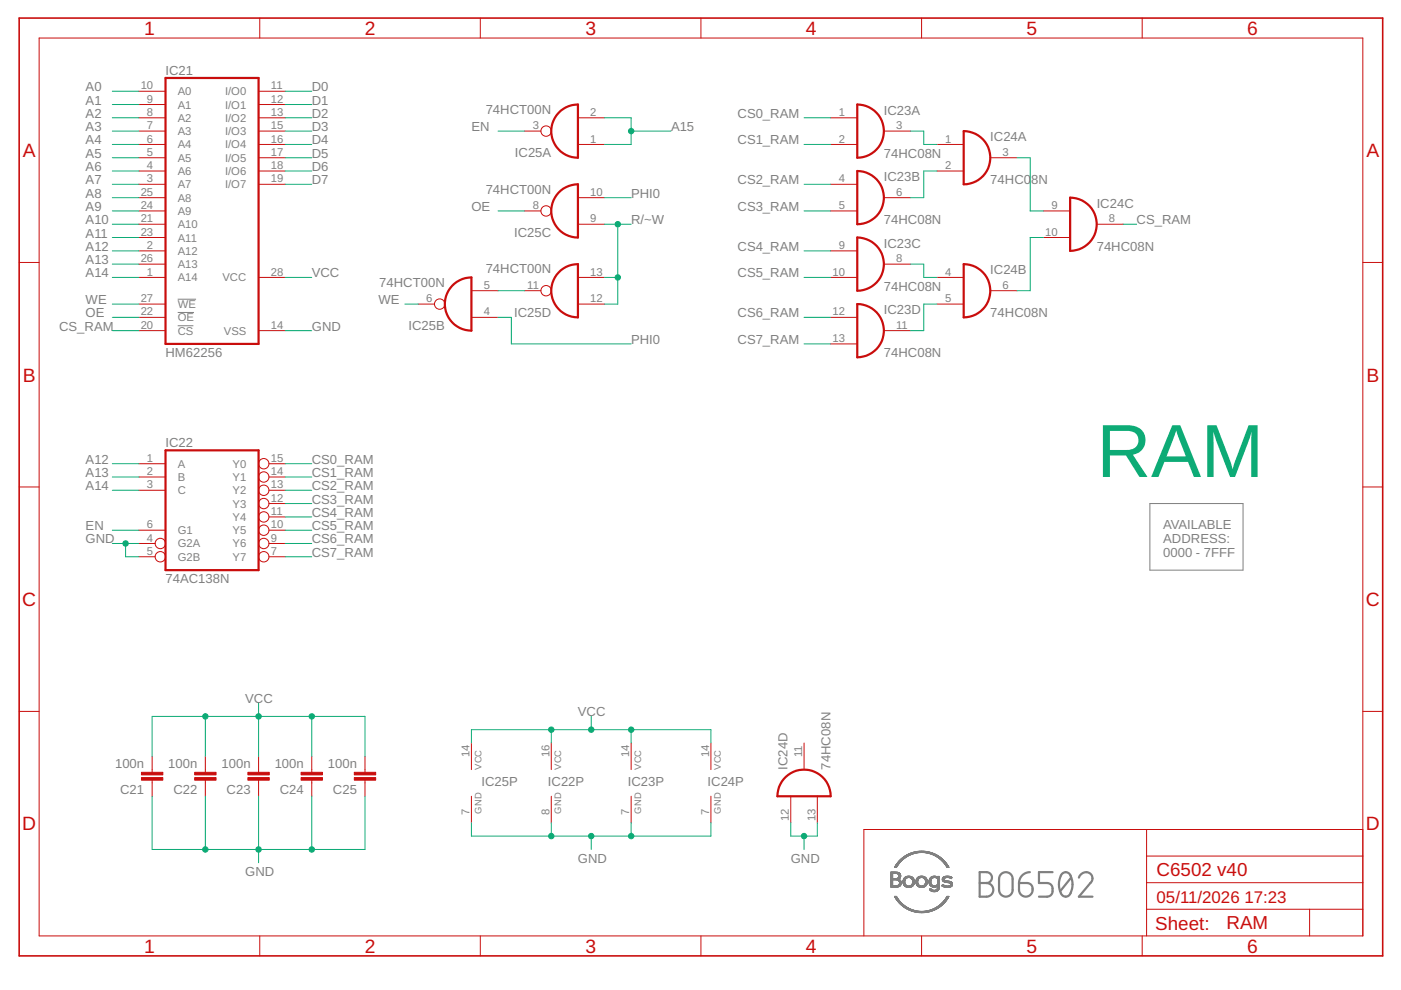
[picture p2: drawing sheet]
<svg xmlns="http://www.w3.org/2000/svg" width="297mm" height="210mm" viewBox="0 0 297 210" stroke-linecap="round" stroke-linejoin="round" font-family="sans-serif">
<g fill="none" stroke="#808080" stroke-width=".21">
<path d="M37.7 63.4h3.9M37.7 66.3h3.4M37.7 69.1h3.3M243.8 106.8h19.7v14.1h-19.7zM188.9 188.1h1.2M188.9 187.8h2M188.9 187.7h.4M188.9 187.6h.4M188.9 187.5h.4M188.9 187.4h.4M188.9 187.3h.4M188.9 187.2h.4"/>
<path d="M188.9 187.1h.4M188.9 187h.4M188.9 186.9h.4M188.9 186.8h.4M188.9 186.7h.4M188.9 186.6h.4M188.9 186.5h1.9M188.9 186.5h1.7M188.9 186.4h1.6M188.9 186.2h.4M188.9 186.1h.4M188.9 186h.4"/>
<path d="M188.9 185.9h.4M188.9 185.8h.4M188.9 185.7h.4M188.9 185.6h.4M188.9 185.5h.4M188.9 185.4h.4M188.9 185.3h.4M188.9 185.2h.4M188.9 185.2h1.9M188.9 185.1h1.9M188.9 185.1h1.8M188.9 185l1.7 .1"/>
<path d="M188.9 185h1.6M188.9 184.9l1.5 .1M188.9 184.9h1M189.7 190.1h.4M189.7 183.9h.4M189.7 190.2h.4M189.7 190.2h.5M189.8 190.3h.4M189.8 190.3l.4 .1M189.8 183.6h.4M189.8 190.4h.5M189.9 190.4h.4"/>
<path d="M189.9 190.5h.5M189.9 190.5l.5 .1M189.9 183.4h.5M190 190.6h.4M190 186.6h.8M190 190.6l.5 .1M190 190.7h.5M190 183.3h.5M190.1 190.8h.4M190.1 183.9h-.4M190.1 190.8h.5M190.1 183.8h-.4"/>
<path d="M190.1 183.2h.4M190.1 185.2l.7 .1M190.2 190.9h.4M190.2 183.7l-.5 .1M190.2 183.7h-.4M190.2 190.9h.5M190.2 183.6l-.4 .1M190.2 191h.5M190.3 186.6h.6M190.3 191l.5 .1M190.3 183.5l-.5 .1M190.3 191.1h.5"/>
<path d="M190.3 183.5h-.4M190.4 191.1l.4 .1M190.4 185.3h.5M190.4 183.4l-.5 .1M190.4 182.9h.4M190.4 186.2h.4M190.4 191.2h.5M190.4 186.7h.5M190.4 185.3l.5 .1M190.4 188l-1.5 .1M190.4 183.3l-.4 .1M190.5 191.2h.4"/>
<path d="M190.5 185.4h.4M190.5 191.3h.5M190.5 186.7l.5 .1M190.5 183.2l-.4 .1M190.5 191.3l.6 .1M190.5 188h-1.6M190.5 187.6h.5M190.5 186h.4M190.6 185.9h.3M190.6 185.5h.3M190.6 186.8h.4M190.6 185.6h.4"/>
<path d="M190.6 183.1l-.5 .1M190.6 191.4h.5M190.6 186.4h-1.7M190.6 185.8h.4M190.6 185.7h.4M190.6 191.4l.5 .1M190.6 187.5h.4M190.6 183.1h-.4M190.6 182.5h.5M190.6 186.9h.4M190.7 187.4h.4M190.7 186.9h.4"/>
<path d="M190.7 191.5h.5M190.7 187.9l-1.8 .1M190.7 187h.4M190.7 183h-.5M190.7 187.3h.4M190.7 187.2h.4M190.7 187.1h.4M190.7 186.3h-1.8M190.7 183h-.4M190.7 191.5l.6 .1M190.8 187.9h-1.9M190.8 186.2l-.9 .1"/>
<path d="M190.8 182.9h-.5M190.8 191.6h.5M190.8 186.2h-.6M190.8 191.6l.6 .1M190.8 187.8l-1.9 .1M190.8 182.3h.5M190.9 182.8h-.5M190.9 186.1h-.5M190.9 191.7h.5M190.9 186l-.4 .1M190.9 187.7l-.7 .1M190.9 191.7l.6 .1"/>
<path d="M191 187.7h-.6M191 182.7h-.5M191 187.6h-.5M191 191.8h.6M191 182.6l-.5 .1M191.1 187.5h-.5M191.1 191.9h.5M191.1 182.6h-.5M191.1 191.9h.6M191.2 192h.6M191.2 182.5h-.5M191.2 182.4l-.5 .1"/>
<path d="M191.3 192h.5M191.3 182.4h-.5M191.3 192.1h.6M191.4 192.1l.6 .1M191.4 182.3h-.5M191.4 192.2h.7M191.5 182.2h-.6M191.5 187.2h.4M191.5 187.1h.3M191.5 187h.3M191.5 186.9h.3M191.5 186.8h.3"/>
<path d="M191.5 187.3h.4M191.5 186.7h.4M191.5 192.2l.6 .1M191.5 187.4h.4M191.5 182.2h-.5M191.6 187.5h.4M191.6 186.5h.3M191.6 182.1h-.5M191.6 192.3h.6M191.6 187.6h.4M191.6 187.7h.6M191.6 187.6h.5"/>
<path d="M191.7 192.3l.6 .1M191.7 187.7l.6 .1M191.7 186.2h.5M191.7 182h-.5M191.7 192.4h.7M191.7 187.8h.7M191.8 187.8h1.7M191.8 181.9l-.6 .1M191.8 192.4l.7 .1M191.8 186.1h1.7M191.9 187.9h1.6M191.9 186.7h-.4"/>
<path d="M191.9 181.9h-.6M191.9 186.6h-.4M191.9 192.5h.7M191.9 186h1.6M191.9 187.9h1.5M191.9 186.5h-.4M191.9 181.8l-.6 .1M192 185.9h1.4M192 192.6h.7M192 186.4h-.4M192 181.8h-.6M192 188h1.3"/>
<path d="M192 185.9h1.3M192.1 192.6h.7M192.1 186.3h-.5M192.1 188h1.1M192.1 181.7l-.6 .1M192.1 186.2l-.5 .1M192.2 181.7h-.6M192.2 192.7h.7M192.2 185.8h1M192.2 188.1h.9M192.3 192.7h.7M192.3 186.1l-.6 .1"/>
<path d="M192.3 181.6l-.7 .1M192.3 185.8h.7M192.3 181.6h-.6M192.4 192.8h.7M192.4 188.2h.5M192.4 192.8h.9M192.5 181.5l-.7 .1M192.5 186.1h-.7M192.5 181.5h-.6M192.6 192.9h.9M192.7 181.4l-.8 .1M192.7 192.9l.9 .1"/>
<path d="M192.8 181.4h-.8M192.8 193h1M192.8 186.1h.8M192.9 181.3h-.7M192.9 193l1.2 .1M193 181.3h-.8M193 186.1l.6 .1M193.1 193.1h1.1M193.1 186.2h.6M193.1 181.2h-.8M193.2 193.1l1.4 .1M193.2 186.2h.5"/>
<path d="M193.3 186.3h.4M193.3 181.1l-.9 .1M193.3 186.4h.4M193.3 193.2h1.7M193.4 187.5h.4M193.4 186.4h.4M193.4 186.5h.4M193.4 187.4h.4M193.4 181.1h-.8M193.4 180.8h4M193.4 186.6h.4M193.5 193.2h3.9"/>
<path d="M193.5 187.3h.3M193.5 186.6h.3M193.5 187.2h.3M193.5 186.7h.3M193.5 187.1h.4M193.5 187h.4M193.5 186.9h.4M193.5 186.8h.4M193.6 187.8h-.6M193.6 181l-1 .1M193.6 187.7l-.5 .1M193.7 187.7h-.5"/>
<path d="M193.7 180.7h3.5M193.7 193.3h3.4M193.7 187.6h-.4M193.7 181h-.9M193.8 187.5h-.4M193.8 187.4h-.4M193.8 180.7h3.2M193.8 187.3h-.3M193.9 187.1l-.4 .1M193.9 193.3h3.1M194 180.9l-1.1 .1M194.1 180.6h2.7"/>
<path d="M194.1 193.4h2.6M194.2 180.9h-1.2M194.2 187.1h.4M194.2 187h.4M194.2 186.9h.4M194.2 186.8h.4M194.2 187.2l.4 .1M194.2 187.2h.4M194.2 186.6h.4M194.2 187.3h.4M194.3 187.4h.3M194.3 187.5h.4"/>
<path d="M194.3 186.5h.4M194.3 180.6h2.3M194.3 187.6h.5M194.4 193.4h2.1M194.4 187.6h.4M194.4 187.7h.5M194.4 186.2h.5M194.4 187.7l.6 .1M194.5 187.8h.6M194.5 180.8l-1.4 .1M194.5 187.8h1.8M194.6 186.1h1.6"/>
<path d="M194.6 186.7l-.4 .1M194.6 187.9h1.6M194.6 186.7h-.4M194.6 186h1.6M194.7 186.5h-.4M194.7 185.9h1.4M194.7 186.4h-.4M194.8 188h1.2M194.8 186.4h-.5M194.8 185.9h1.2M194.8 180.8h-1.5M194.8 180.5h1.2"/>
<path d="M194.8 186.3h-.4M194.9 185.8h1M194.9 186.2h-.5M195 193.5h.9M195 188.1h.8M195 186.1l-.5 .1M195.1 185.8h.7M195.1 188.2h.5M195.2 186.1h-.7M195.6 186.1h.7M195.8 186.1l.5 .1M195.9 186.2h.5"/>
<path d="M196 186.3h.4M196 186.4h.5M196.1 180.8h1.4M196.1 187.5h.4M196.1 186.4h.4M196.1 186.5h.4M196.2 187.4h.3M196.2 186.5h.3M196.2 186.6h.4M196.2 187.3h.4M196.2 186.7h.4M196.2 187.2h.4"/>
<path d="M196.2 187.1h.4M196.2 187h.4M196.2 186.9h.4M196.2 186.8h.4M196.3 187h.3M196.3 186.9h.3M196.3 187.8h-.6M196.4 187.7l-.6 .1M196.4 180.8l1.3 .1M196.4 187.7h-.5M196.4 187.6h-.4M196.5 187.6h-.5"/>
<path d="M196.5 187.5h-.4M196.6 187.4h-.4M196.6 187.3h-.4M196.6 187.1l-.4 .1M196.7 180.9h1.1M196.9 180.9l1.1 .1M197 187h.3M197 186.9h.3M197 187.2l.4 .1M197 187.2h.4M197 187.1h.3M197 186.8h.3"/>
<path d="M197 186.7h.4M197 186.6h.4M197 187.3l.4 .1M197 187.3h.4M197 187.4h.4M197.1 188.6h.5M197.1 187.5h.4M197.1 188.6h.4M197.1 188.6l.5 .1M197.1 187.6h.4M197.1 186.4h.4M197.1 181h1"/>
<path d="M197.1 188.7h.7M197.1 188.5h.3M197.1 187.6h.5M197.2 187.7h.5M197.2 186.2h.4M197.2 188.7h1.7M197.2 188.4h.2M197.2 187.7l.6 .1M197.3 188.8h1.6M197.3 188.4h.1M197.3 187.8h1.9M197.3 181l.9 .1"/>
<path d="M197.4 186.7l-.4 .1M197.4 188.9h1.4M197.4 187.9h1.8M197.4 186h1.8M197.4 186.6h-.4M197.4 186.5h-.4M197.4 187.9h1.3M197.4 186.5h-.3M197.4 185.9h1.4M197.4 181.1h.9M197.5 189h1.1M197.5 186.4h-.4"/>
<path d="M197.5 193.2h-1.6M197.5 185.9h1.2M197.5 181.1l.9 .1M197.6 189h1M197.6 188h1M197.6 186.3h-.5M197.7 185.8h.9M197.7 193.1l-1.4 .1M197.7 188h.8M197.7 186.2h-.5M197.7 181.2h.8M197.8 186.1l-.6 .1"/>
<path d="M197.8 193.1h-1.2M197.8 185.8h.6M197.8 189.1h.5M197.8 181.3h.8M197.9 188.1h.4M198 193l-1.2 .1M198 186.1h-.7M198 181.3h.7M198.1 193h-1M198.1 181.4h.7M198.2 192.9l-1 .1M198.2 181.4l.7 .1"/>
<path d="M198.3 192.9h-.9M198.3 186.1h.9M198.3 181.5h.7M198.4 187.8h.8M198.4 181.5l.7 .1M198.4 192.8h-.9M198.5 192.8h-.8M198.5 186.1h.7M198.5 181.6h.7M198.6 187.7h.6M198.6 181.6l.6 .1M198.6 192.7h-.8"/>
<path d="M198.6 186.2h.6M198.6 187.6h.6M198.7 192.7h-.8M198.7 188.5h.4M198.7 186.2h.5M198.7 181.7h.6M198.7 188.4h.4M198.7 187.6h.5M198.7 186.3h.5M198.7 181.7l.7 .1M198.8 188.3h.3M198.8 187.5h.4"/>
<path d="M198.8 192.6h-.8M198.8 188.2h.4M198.8 188.8l-1.5 .1M198.8 188.1h.4M198.8 188h.4M198.8 187.9h.4M198.8 187.4h.4M198.8 187.3h.4M198.8 187.2h.4M198.8 187.1h.4M198.8 187h.4M198.8 186.9h.4"/>
<path d="M198.8 186.8h.4M198.8 186.7h.4M198.8 186.6h.4M198.8 186.5h.4M198.8 186.4h.4M198.8 185.9h.4M198.8 185.8h.4M198.9 192.6h-.7M198.9 181.8h.5M198.9 181.8l.6 .1M198.9 192.5h-.6M199 188.7h-.6"/>
<path d="M199 181.9h.6M199 188.6l-.5 .1M199 192.4l-.6 .1M199 192h.6M199.1 188.6h-.5M199.1 181.9l.5 .1M199.1 188.5l-.5 .1M199.1 192.4h-.7M199.1 188.4h-.4M199.2 188.3h-.4M199.2 186l-1.9 .1M199.2 182h.5"/>
<path d="M199.2 192.3l-.6 .1M199.2 182.1h.5M199.3 192.3h-.7M199.3 182.1h.5M199.3 192.2l-.6 .1M199.3 182.2h.6M199.4 192.2h-.6M199.4 182.2h.5M199.5 182.3h.5M199.5 192.1l-.6 .1M199.5 192.1h-.6M199.5 182.3l.5 .1"/>
<path d="M199.6 182.4h.5M199.6 182.4l.5 .1M199.7 192h-.6M199.7 182.5h.5M199.7 187.8h2.1M199.7 187.8h.8M199.7 191.9h-.5M199.7 187.8h.6M199.7 187.7h.5M199.7 182.5l.5 .1M199.8 191.9h-.6M199.8 187.9h2"/>
<path d="M199.8 187.6h.3M199.8 186.6h.5M199.8 186.6h.4M199.8 186.5h.4M199.8 186.5h.3M199.8 186.4h.3M199.8 182.6h.5M199.8 187.6h.2M199.8 191.8h-.5M199.8 187.5h.1M199.8 186.7l1 .1M199.8 186.7h.6"/>
<path d="M199.9 182.6l.4 .1M199.9 187.9h1.8M199.9 186.8h1.2M199.9 182.7h.5M199.9 191.7l-.5 .1M199.9 186.8l1.5 .1M199.9 186.1h1.9M200 191.7h-.5M200 186h1.8M200 182.8h.4M200 186.9h1.5M200 182.8h.5"/>
<path d="M200 188h1.6M200 191.6h-.4M200 186.9l1.7 .1M200 185.9h1.7M200 182.9h.5M200.1 191.1h.4M200.1 182.9h.5M200.1 185.9h1.5M200.1 191.5l-.5 .1M200.1 188h1.4M200.1 183h.5M200.2 186.4h-.4"/>
<path d="M200.2 191.5h-.5M200.2 186.3h-.4M200.2 183h.4M200.2 187h1.5M200.2 191.4l-.5 .1M200.2 186.2l-.4 .1M200.2 183.1h.5M200.3 191.4h-.5M200.3 190.9h.4M200.3 183.1l.4 .1M200.3 185.8h1.2M200.3 186.2h-.5"/>
<path d="M200.3 183.2h.4M200.3 191.3l-.5 .1M200.3 187l1.5 .1M200.3 188.1h1.1M200.3 183.2l.5 .1M200.4 191.3h-.5M200.4 186.1l-.6 .1M200.4 183.3h.4M200.4 191.2l-.5 .1M200.4 185.8h.9M200.4 183.3l.5 .1M200.4 191.2h-.4"/>
<path d="M200.5 183.4h.4M200.5 191.1l-.5 .1M200.5 183.4l.4 .1M200.5 183.5h.5M200.6 190.4h.4M200.6 188.2h.6M200.6 183.5l.4 .1M200.6 191l-.5 .1M200.6 187.1h1.2M200.6 191h-.4M200.6 183.6h.4M200.6 183.6l.5 .1"/>
<path d="M200.7 190.9h-.5M200.7 186.1h-.8M200.7 190.2h.4M200.7 183.7h.4M200.7 183.7l.4 .1M200.7 190.8h-.4M200.7 183.8h.4M200.8 190.8h-.5M200.8 183.9h.4M200.8 190.7h-.4M200.8 187.1l1.1 .1M200.9 190.6l-.5 .1"/>
<path d="M200.9 190.6h-.5M200.9 190.5l-.4 .1M201 190.5h-.5M201 190.4h-.4M201 190.3l-.4 .1M201.1 190.3h-.5M201.1 186.1h.7M201.1 190.2h-.4M201.2 190.1h-.5M201.2 190.1h-.4M201.3 187.8h.6M201.3 187.2h.6"/>
<path d="M201.4 186.1h.4M201.4 187.2l.5 .1M201.5 186.2h.3M201.5 187.3h.5M201.6 187.6h.4M201.6 187.3h.4M201.6 186.2h.1M201.6 187.5h.4M201.6 187.4h.4M201.7 186.3h.1M201.9 187.7l-.5 .1M201.9 187.7h-.4"/>
<path d="M202 187.6h-.4"/>
</g>
<path d="M207.7 184.9h1.5a1.15 1.15 0 0 1 1.1 1.2 1.15 1.15 0 0 1-1.1 1.1 1.45 1.45 0 0 1 1.4 1.5 1.45 1.45 0 0 1-1.4 1.4h-1.5zM207.7 187.2h1.5M212.1 185.5a1.44 1.44 0 0 1 1.6-.5 1.44 1.44 0 0 1 1 1.4v2.3a1.44 1.44 0 0 1-1.4 1.4 1.44 1.44 0 0 1-1.5-1.4v-2.3zM216 187.2h1.8a1.45 1.45 0 0 1 1.1 1.6 1.45 1.45 0 0 1-1.5 1.3 1.45 1.45 0 0 1-1.4-1.4zM218.4 184.9a2.33 2.33 0 0 0-2.4 2.3M223.2 184.9h-2.9v2.3h1.7a1.48 1.48 0 0 1 1.2 1.5 1.48 1.48 0 0 1-1.2 1.4h-1.7M225.2 185.2a1.16 1.16 0 0 1 1.3-.2 1.16 1.16 0 0 1 .6 1.1 3.7 3.7 0 0 1-.6 3.9 1.21 1.21 0 0 1-1.8-1.1 4.1 4.1 0 0 1 .5-3.7zM227.1 186.1l-2.3 2.9M228.7 186.1a1.43 1.43 0 0 1 1.8-1.2 1.43 1.43 0 0 1 1 1.9l-2.8 3.3h2.9" fill="none" stroke="#808080" stroke-width=".47"/>
<g fill="none" stroke="#c90d0c" stroke-width=".21">
<path d="M8.3 8.1h280.6v190.3h-280.6zM29.4 19.3h5.7M54.8 19.3h5.7M55.1 3.8v4.3M101.8 3.8v4.3M148.6 3.8v4.3M195.4 3.8v4.3M242.2 3.8v4.3M29.4 30.6h5.7M29.4 25h5.7M29.4 27.8h5.7M29.4 22.2h5.7"/>
<path d="M29.4 33.4h5.7M29.4 36.3h5.7M29.4 39.1h5.7M54.8 30.6h5.7M54.8 25h5.7M54.8 27.8h5.7M54.8 22.2h5.7M54.8 33.4h5.7M54.8 36.3h5.7M54.8 39.1h5.7M111.2 27.8h3.5M122.5 30.6h5.7"/>
<path d="M122.5 25h5.7M176.1 30.6h5.7M176.1 25h5.7M176.1 39.1h5.7M187.4 27.8h5.6M198.7 30.6h5.6M198.7 36.3h5.6M210 33.4h5.6M4.1 55.6h4.2M29.4 47.5h5.7M29.4 41.9h5.7M29.4 44.7h5.7"/>
<path d="M29.4 58.8h5.7M29.4 50.4h5.7M29.4 53.2h5.7M29.4 56h5.7M54.8 58.8h5.7M111.2 44.7h3.5M122.5 47.5h5.7M122.5 41.9h5.7M122.5 58.8h5.7M176.1 44.7h5.7M176.1 58.8h5.7M176.1 53.2h5.7"/>
<path d="M187.4 41.9h5.6M187.4 56h5.6M198.7 58.8h5.6M221.2 44.7h5.7M221.2 50.4h5.7M232.5 47.5h5.7M288.9 55.6h4.3M29.4 67.3h5.7M29.4 64.5h5.7M29.4 70.1h5.7M54.8 70.1h5.7M88.7 64.5h3.4"/>
<path d="M99.9 67.3h5.7M99.9 61.6h5.7M111.2 61.6h3.5M122.5 64.5h5.7M176.1 67.3h5.7M176.1 72.9h5.7M187.4 70.1h5.6M198.7 64.5h5.6M210 61.6h5.6M29.4 98.3h5.7M57 98.3h3.5M4.1 103.3h4.2"/>
<path d="M29.4 101.1h5.7M29.4 103.9h5.7M29.4 115.2h3.5M29.4 118h3.5M29.4 112.4h5.7M57 101.1h3.5M57 103.9h3.5M57 115.2h3.5M57 118h3.5M57 112.4h3.5M57 109.6h3.5M57 106.8h3.5"/>
<path d="M288.9 103.3h4.3M4.1 150.8h4.2M99.9 157.5v5.7M116.9 157.5v5.7M133.8 157.5v5.7M150.7 157.5v5.7M170.5 157.5v5.7M288.9 150.8h4.3M32.3 160.4v3.3M32.3 165.4v3.4M43.5 160.4v3.3M43.5 165.4v3.4"/>
<path d="M54.8 160.4v3.3M54.8 165.4v3.4M66.1 160.4v3.3M66.1 165.4v3.4M77.4 160.4v3.3M77.4 165.4v3.4M99.9 168.8v5.7M116.9 168.8v5.7M133.8 168.8v5.7M150.7 168.8v5.7M167.7 168.8v5.7M173.3 168.8v5.7"/>
<path d="M243.1 175.9v22.5M288.9 175.9h-105.7v22.5M55.1 198.4v4.3M101.8 198.4v4.3M148.6 198.4v4.3M195.4 198.4v4.3M242.2 198.4v4.3M243.1 192.8h45.8M243.1 187.2h45.8M243.1 181.5h45.8M277.7 192.8v5.6"/>
<circle cx="115.8" cy="27.8" r="1.1"/>
<circle cx="115.8" cy="44.7" r="1.1"/>
<circle cx="93.2" cy="64.5" r="1.1"/>
<circle cx="115.8" cy="61.6" r="1.1"/>
<circle cx="55.9" cy="98.3" r="1.1"/>
<circle cx="34" cy="118" r="1.1"/>
<circle cx="34" cy="115.2" r="1.1"/>
<circle cx="55.9" cy="103.9" r="1.1"/>
<circle cx="55.9" cy="115.2" r="1.1"/>
<circle cx="55.9" cy="109.6" r="1.1"/>
<circle cx="55.9" cy="118" r="1.1"/>
<circle cx="55.9" cy="106.8" r="1.1"/>
<circle cx="55.9" cy="112.4" r="1.1"/>
<circle cx="55.9" cy="101.1" r="1.1"/>
</g>
<path d="M4.1 3.8h289.1v198.9h-289.1z" fill="none" stroke="#c90d0c" stroke-width=".34"/>
<g fill="#c90d0c" stroke="#c90d0c" stroke-width=".21">
<path d="M52.6 163.7h4.5v.6h-4.5z"/>
<path d="M52.6 164.9h4.5v.5h-4.5z"/>
<path d="M41.3 163.7h4.5v.6h-4.5z"/>
<path d="M41.3 164.9h4.5v.5h-4.5z"/>
<path d="M30 163.7h4.5v.6h-4.5z"/>
<path d="M30 164.9h4.5v.5h-4.5z"/>
<path d="M63.8 163.7h4.6v.6h-4.6z"/>
<path d="M63.8 164.9h4.6v.5h-4.6z"/>
<path d="M75.1 163.7h4.6v.6h-4.6z"/>
<path d="M75.1 164.9h4.6v.5h-4.6z"/>
</g>
<g fill="none" stroke="#c90d0c" stroke-width=".47">
<path d="M35.1 16.5h19.7v56.4h-19.7zM118.4 23.9l1-.8a5.5 5.5 0 0 1 3.1-.9v11.2a5.6 5.6 0 0 1-5.1-3.4 5.6 5.6 0 0 1 1-6.1zM181.8 22.2a5.6 5.6 0 0 1 5.6 5.6 5.6 5.6 0 0 1-5.6 5.6zM181.8 36.3a5.6 5.6 0 0 1 5.6 5.6 5.6 5.6 0 0 1-5.6 5.6zM204.3 27.8a5.6 5.6 0 0 1 5.7 5.6 5.6 5.6 0 0 1-5.7 5.7zM118.4 40.9a5.7 5.7 0 0 1 4.1-1.8v11.3a5.6 5.6 0 0 1-5.1-3.4 5.6 5.6 0 0 1 1-6.1zM118.4 57.8l1-.9a5.5 5.5 0 0 1 3.1-.9v11.3a5.6 5.6 0 0 1-5.1-3.4 5.6 5.6 0 0 1 1-6.1zM181.8 50.4a5.6 5.6 0 0 1 5.6 5.6 5.6 5.6 0 0 1-5.6 5.6zM204.3 56a5.6 5.6 0 0 1 5.7 5.6 5.6 5.6 0 0 1-5.7 5.7zM226.9 41.9a5.6 5.6 0 0 1 5.6 5.7 5.6 5.6 0 0 1-5.6 5.6zM95.9 60.6l1-.8a5.5 5.5 0 0 1 3-1v11.3a5.6 5.6 0 0 1-5.1-3.4 5.6 5.6 0 0 1 1.1-6.1zM181.8 64.5a5.6 5.6 0 0 1 5.6 5.6 5.6 5.6 0 0 1-5.6 5.7z"/>
<path d="M35.1 95.5h19.7v25.4h-19.7zM166.6 164.7a5.6 5.6 0 0 1 6.1-1.1 5.6 5.6 0 0 1 3.4 5.2h-11.3l.1-.6a5.7 5.7 0 0 1 1.7-3.5z"/>
</g>
<g fill="none" stroke="#0dab76" stroke-width=".21">
<path d="M23.8 19.3h5.6M60.5 19.3h5.6M23.8 39.1h5.6M23.8 36.3h5.6M23.8 33.4h5.6M23.8 30.6h5.6M23.8 27.8h5.6M23.8 25h5.6M23.8 22.2h5.6M60.5 39.1h5.6M60.5 36.3h5.6M60.5 33.4h5.6"/>
<path d="M60.5 30.6h5.6M60.5 27.8h5.6M60.5 25h5.6M60.5 22.2h5.6M105.6 27.8h5.6M128.2 25h5.6v5.6h-5.6M133.8 27.8h8.5M170.5 39.1h5.6M170.5 30.6h5.6M170.5 25h5.6M193 27.8h2.9v2.8h2.8M198.7 36.3h-2.8v5.6h-2.9"/>
<path d="M215.6 33.4h2.8v11.3h2.8M23.8 58.8h5.6M23.8 56h5.6M23.8 53.2h5.6M23.8 50.4h5.6M23.8 47.5h5.6M23.8 44.7h5.6M23.8 41.9h5.6M60.5 58.8h5.6M105.6 44.7h5.6M128.2 58.8h2.8M128.2 47.5h5.6"/>
<path d="M128.2 41.9h5.6M131 47.5v17h-2.8M170.5 58.8h5.6M170.5 53.2h5.6M170.5 44.7h5.6M193 56h2.9v2.8h2.8M221.2 50.4h-2.8v11.2h-2.8M238.2 47.5h2.8M23.8 70.1h5.6M23.8 64.5h5.6M23.8 67.3h5.6M60.5 70.1h5.6"/>
<path d="M85.9 64.5h2.8M105.6 67.3h2.8v5.6h25.4M105.6 61.6h5.6M170.5 67.3h5.6M170.5 72.9h5.6M198.7 64.5h-2.8v5.6h-2.9M23.8 98.3h5.6M60.5 98.3h5.6M23.8 103.9h5.6M23.8 101.1h5.6M23.8 115.2h5.6M23.8 112.4h5.6"/>
<path d="M26.6 115.2v2.8h2.8M60.5 103.9h5.6M60.5 101.1h5.6M60.5 115.2h5.6M60.5 118h5.6M60.5 112.4h5.6M60.5 106.8h5.6M60.5 109.6h5.6M43.5 151.9v8.5M54.8 149.1v11.3M66.1 151.9v8.5M99.9 157.5v-2.8h50.8v2.8"/>
<path d="M116.9 154.7v2.8M125.3 151.9v2.8M133.8 154.7v2.8M32.3 168.8v11.3h45.1v-11.3M32.3 160.4v-8.5h45.1v8.5M43.5 168.8v11.3M54.8 168.8v14.1M66.1 168.8v11.3M99.9 174.5v2.8h50.8v-2.8M116.9 174.5v2.8M125.3 177.3v2.8M133.8 174.5v2.8"/>
<path d="M167.7 174.5v2.8h5.6v-2.8M170.5 177.3v2.8"/>
</g>
<g fill="#0dab76" stroke="#0dab76" stroke-width=".21">
<circle cx="54.8" cy="180.1" r=".57"/>
<circle cx="43.5" cy="180.1" r=".57"/>
<circle cx="66.1" cy="180.1" r=".57"/>
<circle cx="116.9" cy="177.3" r=".57"/>
<circle cx="133.8" cy="177.3" r=".57"/>
<circle cx="125.3" cy="177.3" r=".57"/>
<circle cx="26.6" cy="115.2" r=".57"/>
<circle cx="170.5" cy="177.3" r=".57"/>
<circle cx="54.8" cy="151.9" r=".57"/>
<circle cx="43.5" cy="151.9" r=".57"/>
<circle cx="66.1" cy="151.9" r=".57"/>
<circle cx="116.9" cy="154.7" r=".57"/>
<circle cx="133.8" cy="154.7" r=".57"/>
<circle cx="125.3" cy="154.7" r=".57"/>
<circle cx="131" cy="58.8" r=".57"/>
<circle cx="131" cy="47.5" r=".57"/>
<circle cx="133.8" cy="27.8" r=".57"/>
</g>
<text font-size="15.9" fill="#0dab76" x="232.5" y="101.1">RAM</text>
<g font-size="4.1" fill="#c90d0c">
<text x="30.6" y="7.4">1</text>
<text x="77.3" y="7.4">2</text>
<text x="124.1" y="7.4">3</text>
<text x="170.9" y="7.4">4</text>
<text x="217.7" y="7.4">5</text>
<text x="264.4" y="7.4">6</text>
<text x="4.8" y="33.3">A</text>
<text x="289.7" y="33.3">A</text>
<text x="4.8" y="80.9">B</text>
<text x="289.7" y="80.9">B</text>
<text x="4.7" y="128.5">C</text>
<text x="289.6" y="128.5">C</text>
<text x="4.7" y="176.1">D</text>
<text x="289.6" y="176.1">D</text>
<text x="30.6" y="202">1</text>
<text x="77.3" y="202">2</text>
<text x="124.1" y="202">3</text>
<text x="170.9" y="202">4</text>
<text x="217.7" y="202">5</text>
<text x="264.4" y="202">6</text>
</g>
<g font-size="4" fill="#c90d0c">
<text x="245.2" y="185.7">C6502 v40</text>
<text x="244.9" y="197.2">Sheet:</text>
<text x="260" y="197">RAM</text>
</g>
<g font-size="3.6" fill="#c90d0c">
<text x="245.2" y="191.4">05/11/2026</text>
<text x="263.8" y="191.4">17:23</text>
</g>
<g font-size="2.8" fill="#808080">
<text x="35.1" y="15.8">IC21</text>
<text x="18.2" y="22.2">A1</text>
<text x="18.2" y="19.3">A0</text>
<text x="66.1" y="19.3">D0</text>
<text x="66.1" y="22.2">D1</text>
<text x="18.2" y="27.8">A3</text>
<text x="18.2" y="25">A2</text>
<text x="66.1" y="25">D2</text>
<text x="66.1" y="27.8">D3</text>
<text x="100" y="27.8">EN</text>
<text x="103" y="24.1">74HCT00N</text>
<text x="142.3" y="27.8">A15</text>
<text x="156.4" y="25">CS0_RAM</text>
<text x="187.4" y="24.3">IC23A</text>
<text x="210" y="29.9">IC24A</text>
<text x="18.2" y="33.4">A5</text>
<text x="18.2" y="30.6">A4</text>
<text x="66.1" y="30.6">D4</text>
<text x="66.1" y="33.4">D5</text>
<text x="109.2" y="33.3">IC25A</text>
<text x="156.4" y="30.6">CS1_RAM</text>
<text x="187.4" y="33.4">74HC08N</text>
<text x="18.2" y="41.9">A8</text>
<text x="18.2" y="39.1">A7</text>
<text x="18.2" y="36.3">A6</text>
<text x="66.1" y="36.3">D6</text>
<text x="66.1" y="39.1">D7</text>
<text x="103" y="41.1">74HCT00N</text>
<text x="133.8" y="41.9">PHI0</text>
<text x="156.4" y="39.1">CS2_RAM</text>
<text x="187.4" y="38.4">IC23B</text>
<text x="210" y="39.1">74HC0</text>
<text x="218.6" y="39.1">8N</text>
<text x="18.2" y="47.5">A10</text>
<text x="18.2" y="44.7">A9</text>
<text x="100" y="44.7">OE</text>
<text x="133.8" y="47.5">R/~W</text>
<text x="156.4" y="44.7">CS3_RAM</text>
<text x="187.4" y="47.5">74HC08N</text>
<text x="232.5" y="44">IC24C</text>
<text x="241" y="47.5">CS_RAM</text>
<text x="18.2" y="53.2">A12</text>
<text x="18.2" y="50.4">A11</text>
<text x="109" y="50.2">IC25C</text>
<text x="156.4" y="53.2">CS4_RAM</text>
<text x="187.4" y="52.5">IC23C</text>
<text x="232.5" y="53.2">74HC08N</text>
<text x="18.2" y="58.8">A14</text>
<text x="18.2" y="56">A13</text>
<text x="66.1" y="58.8">VCC</text>
<text x="103" y="58">74HCT00N</text>
<text x="156.4" y="58.8">CS5_RAM</text>
<text x="210" y="58.1">IC24B</text>
<text x="18.2" y="64.5">WE</text>
<text x="80.2" y="64.5">WE</text>
<text x="80.4" y="60.8">74HCT00N</text>
<text x="187.4" y="61.6">74HC08N</text>
<text x="12.5" y="70.1">CS_RAM</text>
<text x="18.2" y="67.3">OE</text>
<text x="66.1" y="70.1">GND</text>
<text x="86.6" y="70">IC25B</text>
<text x="109" y="67.1">IC25D</text>
<text x="156.4" y="67.3">CS6_RAM</text>
<text x="187.4" y="66.6">IC23D</text>
<text x="210" y="67.3">74HC08N</text>
<text x="35.1" y="75.7">HM62256</text>
<text x="133.8" y="72.9">PHI0</text>
<text x="156.4" y="72.9">CS7_RAM</text>
<text x="187.4" y="75.7">74HC08N</text>
<text x="35.1" y="94.8">IC22</text>
<text x="18.2" y="101.1">A13</text>
<text x="18.2" y="98.3">A12</text>
<text x="66.1" y="98.3">CS0_RAM</text>
<text x="66.1" y="101.1">CS1_RAM</text>
<text x="18.2" y="104">A14</text>
<text x="66.1" y="104">CS2_RAM</text>
<text x="66.1" y="106.8">CS3_RAM</text>
<text x="18.2" y="112.4">EN</text>
<text x="66.1" y="109.6">CS4_RAM</text>
<text x="66.1" y="112.4">CS5_RAM</text>
<text x="246.6" y="112.1">AVAILABLE</text>
<text x="18.2" y="115.2">GND</text>
<text x="66.1" y="115.2">CS6_RAM</text>
<text x="66.1" y="118.1">CS7_RAM</text>
<text x="246.6" y="115.1">ADDRESS:</text>
<text x="246.6" y="118.1">0000 - 7FFF</text>
<text x="35.1" y="123.7">74AC138N</text>
<text x="52" y="149.1">VCC</text>
<text x="122.5" y="151.9">VCC</text>
<text x="24.4" y="162.7">100n</text>
<text x="35.7" y="162.7">100n</text>
<text x="47" y="162.7">100n</text>
<text x="58.2" y="162.7">100n</text>
<text x="69.5" y="162.7">100n</text>
<text x="102.1" y="166.7">IC25P</text>
<text x="116.2" y="166.7">IC22P</text>
<text x="133.1" y="166.7">IC23P</text>
<text x="150" y="166.7">IC24P</text>
<text x="166.9" y="163.2" transform="rotate(-90 166.9 163.2)">IC24D</text>
<text x="176.1" y="163.2" transform="rotate(-90 176.1 163.2)">74HC08N</text>
<text x="25.5" y="168.4">C21</text>
<text x="36.8" y="168.4">C22</text>
<text x="48" y="168.4">C23</text>
<text x="59.3" y="168.4">C24</text>
<text x="70.6" y="168.4">C25</text>
<text x="52" y="185.7">GND</text>
<text x="122.5" y="182.9">GND</text>
<text x="167.7" y="182.9">GND</text>
</g>
<g font-size="2.4" fill="#808080">
<text x="29.8" y="18.9">10</text>
<text x="31.2" y="21.8">9</text>
<text x="37.7" y="20.2">A0</text>
<text x="37.7" y="23">A1</text>
<text x="47.7" y="20.2">I/O0</text>
<text x="47.7" y="23">I/O1</text>
<text x="57.4" y="18.9">11</text>
<text x="57.4" y="21.8">12</text>
<text x="31.2" y="24.6">8</text>
<text x="31.2" y="27.4">7</text>
<text x="37.7" y="25.8">A2</text>
<text x="37.7" y="28.6">A3</text>
<text x="47.7" y="25.8">I/O2</text>
<text x="47.7" y="28.6">I/O3</text>
<text x="57.4" y="24.6">13</text>
<text x="57.4" y="27.4">15</text>
<text x="113" y="27.4">3</text>
<text x="125.1" y="24.6">2</text>
<text x="177.8" y="24.6">1</text>
<text x="190" y="27.4">3</text>
<text x="31.2" y="30.2">6</text>
<text x="31.2" y="33">5</text>
<text x="31.2" y="35.9">4</text>
<text x="37.7" y="31.5">A4</text>
<text x="37.7" y="34.3">A5</text>
<text x="47.7" y="31.5">I/O4</text>
<text x="47.7" y="34.3">I/O5</text>
<text x="57.4" y="30.2">16</text>
<text x="57.4" y="33">17</text>
<text x="57.4" y="35.9">18</text>
<text x="125.1" y="30.2">1</text>
<text x="177.8" y="30.2">2</text>
<text x="200.4" y="30.2">1</text>
<text x="200.4" y="35.9">2</text>
<text x="212.6" y="33">3</text>
<text x="29.8" y="41.5">25</text>
<text x="31.2" y="38.7">3</text>
<text x="37.7" y="37.1">A6</text>
<text x="37.7" y="39.9">A7</text>
<text x="47.7" y="37.1">I/O6</text>
<text x="47.7" y="39.9">I/O7</text>
<text x="57.4" y="38.7">19</text>
<text x="125.1" y="41.5">10</text>
<text x="177.8" y="38.7">4</text>
<text x="190" y="41.5">6</text>
<text x="29.8" y="44.3">24</text>
<text x="29.8" y="47.1">21</text>
<text x="37.7" y="42.7">A8</text>
<text x="37.7" y="45.6">A9</text>
<text x="113" y="44.3">8</text>
<text x="125.1" y="47.1">9</text>
<text x="177.8" y="44.3">5</text>
<text x="223" y="44.3">9</text>
<text x="235.1" y="47.1">8</text>
<text x="29.8" y="50">23</text>
<text x="31.2" y="52.8">2</text>
<text x="37.7" y="48.4">A10</text>
<text x="37.7" y="51.2">A11</text>
<text x="177.8" y="52.8">9</text>
<text x="221.6" y="50">10</text>
<text x="29.8" y="55.6">26</text>
<text x="31.2" y="58.4">1</text>
<text x="37.7" y="54">A12</text>
<text x="37.7" y="56.9">A13</text>
<text x="37.7" y="59.7">A14</text>
<text x="47.2" y="59.7">VCC</text>
<text x="57.4" y="58.4">28</text>
<text x="125.1" y="58.4">13</text>
<text x="176.5" y="58.4">10</text>
<text x="190" y="55.6">8</text>
<text x="200.4" y="58.4">4</text>
<text x="29.8" y="64.1">27</text>
<text x="37.7" y="65.3">WE</text>
<text x="90.4" y="64.1">6</text>
<text x="102.6" y="61.3">5</text>
<text x="111.8" y="61.3">11</text>
<text x="125.1" y="64.1">12</text>
<text x="200.4" y="64.1">5</text>
<text x="212.6" y="61.3">6</text>
<text x="29.8" y="66.9">22</text>
<text x="29.8" y="69.7">20</text>
<text x="37.7" y="68.1">OE</text>
<text x="37.7" y="71">CS</text>
<text x="47.5" y="71">VSS</text>
<text x="57.4" y="69.7">14</text>
<text x="102.6" y="66.9">4</text>
<text x="176.5" y="66.9">12</text>
<text x="190" y="69.7">11</text>
<text x="176.5" y="72.5">13</text>
<text x="31.2" y="97.9">1</text>
<text x="31.2" y="100.7">2</text>
<text x="37.7" y="99.2">A</text>
<text x="37.7" y="102">B</text>
<text x="49.3" y="102">Y1</text>
<text x="49.3" y="99.2">Y0</text>
<text x="57.4" y="100.7">14</text>
<text x="57.4" y="97.9">15</text>
<text x="31.2" y="103.6">3</text>
<text x="37.7" y="104.8">C</text>
<text x="49.3" y="107.6">Y3</text>
<text x="49.3" y="104.8">Y2</text>
<text x="57.4" y="106.4">12</text>
<text x="57.4" y="103.6">13</text>
<text x="31.2" y="112">6</text>
<text x="37.7" y="113.3">G1</text>
<text x="49.3" y="113.3">Y5</text>
<text x="49.3" y="110.4">Y4</text>
<text x="57.4" y="112">10</text>
<text x="57.4" y="109.2">11</text>
<text x="31.2" y="114.8">4</text>
<text x="31.2" y="117.7">5</text>
<text x="37.7" y="116.1">G2A</text>
<text x="37.7" y="118.9">G2B</text>
<text x="49.3" y="118.9">Y7</text>
<text x="49.3" y="116.1">Y6</text>
<text x="57.4" y="117.7">7</text>
<text x="57.4" y="114.8">9</text>
<text x="99.6" y="160.6" transform="rotate(-90 99.6 160.6)">14</text>
<text x="116.5" y="160.6" transform="rotate(-90 116.5 160.6)">16</text>
<text x="133.4" y="160.6" transform="rotate(-90 133.4 160.6)">14</text>
<text x="150.3" y="160.6" transform="rotate(-90 150.3 160.6)">14</text>
<text x="170.1" y="160.6" transform="rotate(-90 170.1 160.6)">11</text>
<text x="99.6" y="172.7" transform="rotate(-90 99.6 172.7)">7</text>
<text x="116.5" y="172.7" transform="rotate(-90 116.5 172.7)">8</text>
<text x="133.4" y="172.7" transform="rotate(-90 133.4 172.7)">7</text>
<text x="150.3" y="172.7" transform="rotate(-90 150.3 172.7)">7</text>
<text x="167.3" y="174.1" transform="rotate(-90 167.3 174.1)">12</text>
<text x="172.9" y="174.1" transform="rotate(-90 172.9 174.1)">13</text>
</g>
<g font-size="2" fill="#808080">
<text x="102.1" y="163.2" transform="rotate(-90 102.1 163.2)">VCC</text>
<text x="119" y="163.2" transform="rotate(-90 119 163.2)">VCC</text>
<text x="135.9" y="163.2" transform="rotate(-90 135.9 163.2)">VCC</text>
<text x="152.8" y="163.2" transform="rotate(-90 152.8 163.2)">VCC</text>
<text x="102.1" y="172.5" transform="rotate(-90 102.1 172.5)">GND</text>
<text x="119" y="172.5" transform="rotate(-90 119 172.5)">GND</text>
<text x="135.9" y="172.5" transform="rotate(-90 135.9 172.5)">GND</text>
<text x="152.8" y="172.5" transform="rotate(-90 152.8 172.5)">GND</text>
</g>
</svg>
